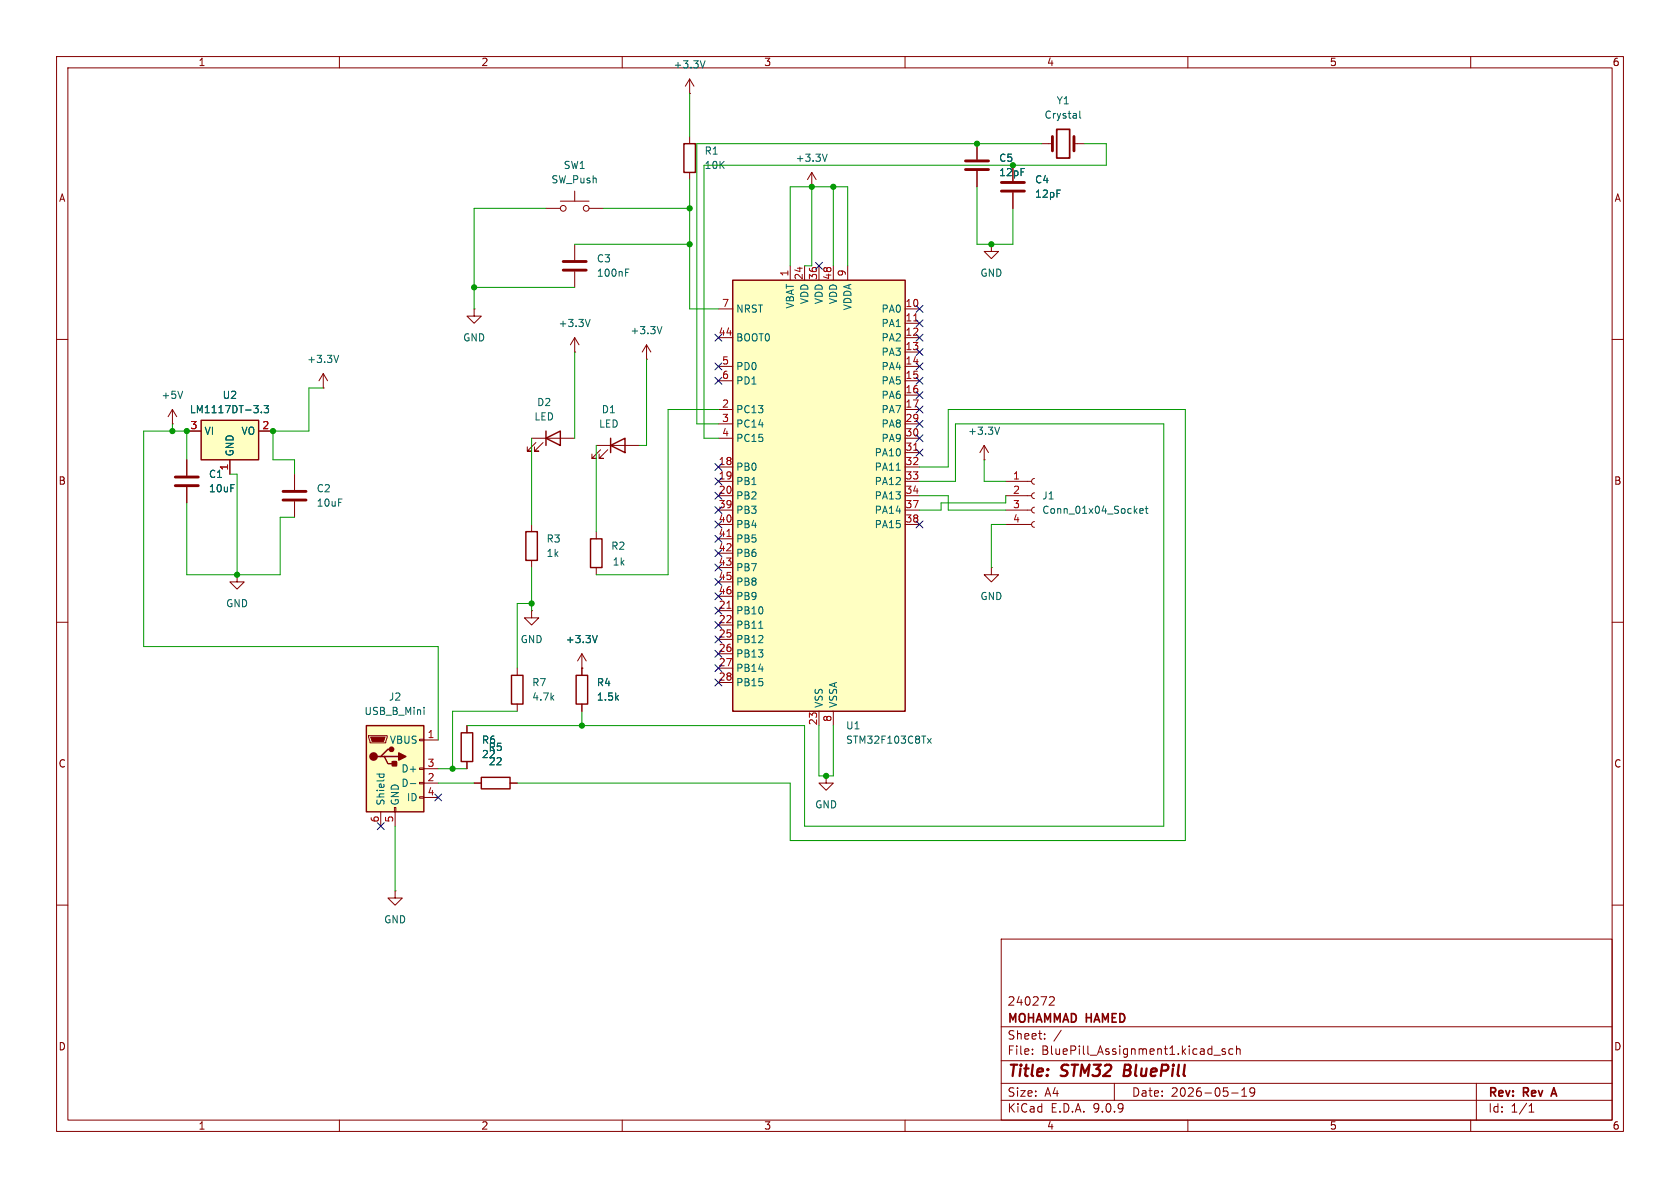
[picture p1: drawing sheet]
<svg xmlns="http://www.w3.org/2000/svg" width="297mm" height="210mm" viewBox="0 0 297 210" stroke-linecap="round" stroke-linejoin="round" font-family="sans-serif">
<g fill="none" stroke="#840000" stroke-width=".18">
<path d="M10 10h277v190h-277zM12 12h273v186h-273zM60 10v2M110 10v2M121.9 16.5h.1M121.9 14l-.7 1.2M121.9 14l.8 1.2M121.9 14v2.5M160 10v2M210 10v2M260 10v2M96.5 36.8h2.6"/>
<path d="M99.1 35.6h5M101.6 33.8v1.8M104.1 36.8h2.6M121.9 24.1v1.3M121.9 30.5v1.3M143.5 33h.1M143.5 30.5l-.8 1.3M143.5 30.5l.8 1.3M143.5 30.5v2.5M172.7 25.4v2.8M172.7 30.2v2.8M184.1 25.4h2"/>
<path d="M189.9 25.4h1.9M83.8 54.6v1.3h1.3l-1.3 1.3-1.3-1.3h1.3M83.8 54.6h.1M101.6 43.2v2.8M101.6 48v2.8M10 60h2M57.1 68.6h.1M57.1 66l-.7 1.3M57.1 66l.8 1.3M57.1 66v2.6M94 77.5h7.6M94.7 78.2l-1.5 1.6h.8h-.8v-.8"/>
<path d="M96 78.2l-1.5 1.6h.7h-.7v-.8M105.4 78.7h7.6M106.2 79.5l-1.6 1.5h.8h-.8v-.7M107.4 79.5l-1.5 1.5h.8h-.8v-.7M114.3 63.5h.1M114.3 61l-.8 1.2M114.3 61l.8 1.2M114.3 61v2.5M174 78.7l-.8 1.3M174 78.7l.8 1.3M174 78.7v2.6M285 60h2"/>
<path d="M52.1 83.8v2.8M52.1 88.6v2.8M94 92.7v1.3M94 99.1v1.2M105.4 94v1.3M174 81.3h.1M177.8 85.1h4.6M177.8 87.6h4.6M177.8 90.2h4.6M177.8 92.7h4.6M182.9 84.6l-.4 .1-.1 .4 .1 .3 .4 .2M182.9 87.1l-.4 .2-.1 .3 .1 .4 .4 .1"/>
<path d="M182.9 89.7l-.4 .1-.1 .4 .1 .3 .4 .2M182.9 92.2l-.4 .2-.1 .3 .1 .4 .4 .1M10 110h2M41.9 101.6v1.3h1.3l-1.3 1.2-1.3-1.2h1.3M41.9 101.6h.1M91.4 118.1v1.3M94 108v1.2h1.2l-1.2 1.3-1.3-1.3h1.3M94 108h.1M102.9 118.1h.1M102.9 115.6l-.8 1.2M102.9 115.6l.7 1.2M102.9 115.6v3.8"/>
<path d="M105.4 100.3v1.3M175.3 100.3v1.3h1.2l-1.2 1.3-1.3-1.3h1.3M175.3 100.3h.1M285 110h2M91.4 124.5v1.2M102.9 124.5v1.2M146 137.2v1.2h1.3l-1.3 1.3-1.2-1.3h1.2M146 137.2h.1M69.8 157.5v1.3h1.3l-1.3 1.2-1.2-1.2h1.2M69.8 157.5h.1M10 160h2M177 166h108v32h-108z"/>
<path d="M185.5 176.3l.6-.1 .2 .1 .1 .3-.9 1.1h.9M285 160h2M60 198v2M110 198v2M160 198v2M177 194.5h108M177 191.5h108M177 187.5h108M177 181.5h108M182.5 186.3v.1M182.5 185.5v.1M184.7 183.6v.1"/>
<path d="M184.7 182.8v.1M187.6 182.1l-1.3 2M197 191.5v3M210 198v2M214.6 186.5h1.1M216.6 185.5l-.4-.1-.2 .2 .1 .2 .5 .2v.3h-.6M217.7 193.2h1.2M218 185.5l-.5-.1-.3 .3v.4l.2 .2h.6M218.6 185.5l.2-.1 .4 .1v.9M218.6 184.9v1.5M219.5 193.8h.9M219.5 192.7l.5-.4v1.5"/>
<path d="M221.8 192.9l-.3 .3h-.3l-.2-.3 .1-.5 .4-.1 .2 .1a.99 .99 0 0 1-.3 1.4h-.3M260 198v2M261 191.5v6.5M270.3 196.6h.9M270.3 195.5l.4-.4v1.5"/>
<circle cx="99.6" cy="36.8" r=".51"/>
<circle cx="103.6" cy="36.8" r=".51"/>
</g>
<path d="M186.8 22.9h2.3v5h-2.3zM274.3 193.4h.8M274.7 192.3l-.5 1.5" fill="none" stroke="#840000" stroke-width=".3"/>
<path d="M198.9 188.2l-.3 2h.8" fill="none" stroke="#840000" stroke-width=".4"/>
<path d="M170.7 28.4h4.1M170.7 30h4.1M186.1 24.1v2.6M189.9 24.1v2.6M99.6 46.2h4M99.6 47.8h4M50 86.9h4.1M50 88.4h4.1" fill="none" stroke="#840000" stroke-width=".51"/>
<path d="M124.6 10.7l-.4 1.3M190.9 19.6v1.1l.2 .2M146.2 27.2l-.4 1.3M110.6 48.2h.4M110.6 47.6h.6M117 57.7l-.4 1.3M59.9 62.8l-.5 1.3M176.7 75.5l-.4 1.3M201.5 90.3l.6-.1-.1-.2-.3-.1-.2 .2 .1 .6h.4M202.5 89.9h.4M202.6 89.5v1.1l.3 .1M105.6 112.3l-.4 1.3" fill="none" stroke="#006464" stroke-width=".18"/>
<path d="M120.9 25.4h2v5.1h-2zM96.5 77.5l2.6-1.3v2.5zM96.5 76.2v2.5M107.9 78.7l2.6-1.2v2.5zM107.9 77.5v2.5M93 94h2v5.1h-2zM104.4 95.3h2v5h-2zM90.4 119.4h2.1v5.1h-2.1zM101.9 119.4h2v5.1h-2z" fill="none" stroke="#840000" stroke-width=".25"/>
<path d="M129.5 49.5h30.5v76.2h-30.5z" fill="#ffffc2"/>
<path d="M129.5 49.5h30.5v76.2h-30.5z" fill="none" stroke="#840000" stroke-width=".25"/>
<g fill="none" stroke="#840000" stroke-width=".18">
<path d="M127 54.6h2.5M127 59.7h2.5M139.7 47v2.5M142.2 47v2.5M144.8 47v2.5M147.3 47v2.5M149.9 47v2.5M160 54.6h2.6M160 59.7h2.6M160 57.2h2.6M127 64.8h2.5M127 67.3h2.5"/>
<path d="M127 72.4h2.5M127 74.9h2.5M127 77.5h2.5M160 64.8h2.6M160 67.3h2.6M160 72.4h2.6M160 74.9h2.6M160 77.5h2.6M160 62.2h2.6M160 69.9h2.6M127 82.6h2.5M127 85.1h2.5"/>
<path d="M127 87.6h2.5M127 90.2h2.5M127 92.7h2.5M127 95.3h2.5M127 97.8h2.5M160 82.6h2.6M160 85.1h2.6M160 87.6h2.6M160 90.2h2.6M160 92.7h2.6M160 80h2.6M127 100.3h2.5"/>
<path d="M127 102.9h2.5M127 105.4h2.5M127 108h2.5M127 110.5h2.5M127 113h2.5M127 115.6h2.5M127 118.1h2.5M127 120.7h2.5M144.8 125.7v2.6M147.3 125.7v2.6"/>
</g>
<path d="M161.5 56.7h.8M161.5 79.6h.8M128.5 94.8h.7M128.5 107.5h.7" fill="none" stroke="#a90000" stroke-width=".18"/>
<path d="M158.4 83.1h.8M134.1 111.1h.8M164 130.5l.6 .9M164.6 130.5l-.6 .9" fill="none" stroke="#006464" stroke-width=".18"/>
<path d="M64.8 128.3h10.1v15.2h-10.1z" fill="#ffffc2"/>
<path d="M64.8 128.3h10.1v15.2h-10.1zM67.3 133.7h.6l.7 1.3h1.2M67.9 133.7h2.6M69.2 132.5h-.6l-1.3 1.2h-.6M81.5 129.5h2.1v5.1h-2.1z" fill="none" stroke="#840000" stroke-width=".25"/>
<g fill="none" stroke="#840000" stroke-width=".18">
<path d="M175.3 43.2v1.3h1.2l-1.2 1.2-1.3-1.2h1.3M175.3 43.2h.1M33 81.3v2.8M33 86.1v2.8M65.2 130h3.3v.3l-.3 1h-2.8zM74.2 130.7h.7v.2h-.7zM74.2 135.8h.7v.2h-.7zM74.2 138.3h.7v.3h-.7zM74.9 130.8h2.6M74.9 135.9h2.6M74.9 138.4h2.6M82.5 128.3v1.2"/>
<path d="M82.5 134.6v1.3M67.3 143.5v2.6M69.7 142.7h.3v.8h-.3zM69.8 143.5v2.6M74.2 140.8h.7v.3h-.7zM74.9 141h2.6"/>
</g>
<path d="M65.5 130.3h2.6l-.3 .8h-2z" fill="#840000" stroke="#840000" stroke-width=".18"/>
<g fill="#840000" stroke="#840000" stroke-width=".25">
<path d="M69.3 134.6h.8v.8h-.8z"/>
<path d="M70.5 133.1l1.3 .6-1.3 .7z"/>
<circle cx="66" cy="133.7" r=".63"/>
<circle cx="69.2" cy="132.5" r=".38"/>
</g>
<path d="M66.6 136.8h1.3M67.1 136.8l-.1 .4M67.8 136.8l.1 .4M72.5 138.5h1M75 125v.2M75 125.5v.8" fill="none" stroke="#006464" stroke-width=".18"/>
<path d="M31 84.3h4.1M31 85.9h4.1" fill="none" stroke="#840000" stroke-width=".51"/>
<path d="M35.6 74.3h10.1v7h-10.1z" fill="#ffffc2"/>
<path d="M35.6 74.3h10.1v7h-10.1zM85.1 137.4h5.1v2h-5.1z" fill="none" stroke="#840000" stroke-width=".25"/>
<g fill="none" stroke="#840000" stroke-width=".18">
<path d="M172.7 25.4v2.8M172.7 30.2v2.8M179.1 29.2v2.8M179.1 34v2.8M101.6 59.7l-.8 1.3M101.6 59.7l.8 1.3M101.6 59.7v2.5M30.5 74.9h.1M30.5 72.4l-.8 1.3M30.5 72.4l.7 1.3M30.5 72.4v2.5M33 76.2h2.6"/>
<path d="M45.7 76.2h2.6M101.6 62.2h.1M33 81.3v2.8M33 86.1v2.8M40.6 81.3v2.5M102.9 118.1h.1M102.9 118.1v1.3M82.5 128.3v1.2M82.5 134.6v1.3M83.8 138.4h1.3M90.2 138.4h1.2M102.9 124.5v1.2"/>
</g>
<path d="M104.3 56.5l-.4 1.2M32.3 69.2l-.4 1.2M46.2 72.8v.2M46.7 71.7h.8l-.4 .5 .3 .1v.5l-.2 .2-.5-.2M105.6 112.3l-.4 1.3" fill="none" stroke="#006464" stroke-width=".18"/>
<path d="M177 32.3h4.1M177 33.8h4.1" fill="none" stroke="#840000" stroke-width=".51"/>
<g fill="none" stroke="#009600" stroke-width=".18">
<path d="M121.9 16.5v7.6M96.5 36.8h-12.7v17.8M106.7 36.8h15.2M121.9 31.8v22.8h5.1M143.5 33v14h-1.3M147.3 33v14M172.7 33v10.2h6.4v-6.4M184.1 25.4h-60.9v49.5h3.8M191.8 25.4h3.8v3.8h-71.1v48.3h2.5M83.8 50.8h17.8M101.6 43.2h20.3M139.7 47v-14h10.2v14"/>
<path d="M30.5 74.9v1.3M57.1 68.6h-2.5v7.6h-6.3v5.1h3.8v2.5M94 77.5v15.2M101.6 62.2v15.3M105.4 78.7v15.3M114.3 63.5v15.2h-1.3M127 72.4h-8.9v29.2h-12.7M33 81.3v-5.1h-7.6v38.1h52.1v16.5M33 88.9v12.7h16.5v-10.2h2.6M40.6 83.8h1.3v17.8M162.6 82.6h5v-10.2h41.9v76.2h-69.8v-10.2h-48.3M162.6 87.6h5v2.6h10.2"/>
<path d="M162.6 85.1h6.3v-10.2h36.8v71.2h-63.5v-17.8h-59.7M174 81.3v3.8h3.8M177.8 87.6v1.3h-11.4v1.3h-3.8M177.8 92.7h-2.5v7.6M94 100.3v7.7M94 106.7h-2.6v11.4M77.5 138.4h6.3M77.5 135.9h5M91.4 125.7h-11.4v10.2M102.9 125.7v2.6M144.8 128.3v8.9h2.5v-8.9M69.8 146.1v11.4"/>
</g>
<g fill="none" stroke="#000084" stroke-width=".18">
<path d="M126.4 59.1l1.2 1.2M127.6 59.1l-1.2 1.2M144.2 46.4l1.2 1.2M145.4 46.4l-1.2 1.2M162 54l1.2 1.2M162 59.1l1.2 1.2M162 56.5l1.2 1.3M163.2 54l-1.2 1.2M163.2 59.1l-1.2 1.2M163.2 56.5l-1.2 1.3M126.4 64.2l1.2 1.2M126.4 66.7l1.2 1.2"/>
<path d="M127.6 64.2l-1.2 1.2M127.6 66.7l-1.2 1.2M162 69.2l1.2 1.3M162 74.3l1.2 1.2M162 76.9l1.2 1.2M162 61.6l1.2 1.2M162 64.2l1.2 1.2M162 66.7l1.2 1.2M162 79.4l1.2 1.2M162 71.8l1.2 1.2M163.2 69.2l-1.2 1.3M163.2 74.3l-1.2 1.2"/>
<path d="M163.2 64.2l-1.2 1.2M163.2 76.9l-1.2 1.2M163.2 79.4l-1.2 1.2M163.2 61.6l-1.2 1.2M163.2 66.7l-1.2 1.2M163.2 71.8l-1.2 1.2M126.4 99.7l1.2 1.2M126.4 81.9l1.2 1.3M126.4 87l1.2 1.2M126.4 89.6l1.2 1.2M126.4 97.2l1.2 1.2M126.4 94.6l1.2 1.3"/>
<path d="M126.4 84.5l1.2 1.2M126.4 92.1l1.2 1.2M127.6 99.7l-1.2 1.2M127.6 81.9l-1.2 1.3M127.6 87l-1.2 1.2M127.6 89.6l-1.2 1.2M127.6 94.6l-1.2 1.3M127.6 97.2l-1.2 1.2M127.6 84.5l-1.2 1.2M127.6 92.1l-1.2 1.2M162 92.1l1.2 1.2M163.2 92.1l-1.2 1.2"/>
<path d="M126.4 117.5l1.2 1.2M126.4 109.9l1.2 1.2M126.4 115l1.2 1.2M126.4 112.4l1.2 1.2M126.4 104.8l1.2 1.2M126.4 102.3l1.2 1.2M126.4 107.3l1.2 1.3M127.6 109.9l-1.2 1.2M127.6 117.5l-1.2 1.2M127.6 115l-1.2 1.2M127.6 112.4l-1.2 1.2M127.6 102.3l-1.2 1.2"/>
<path d="M127.6 104.8l-1.2 1.2M127.6 107.3l-1.2 1.3M126.4 120l1.2 1.3M127.6 120l-1.2 1.3M66.7 145.4l1.2 1.3M67.9 145.4l-1.2 1.3M76.9 140.4l1.2 1.2M78.1 140.4l-1.2 1.2"/>
</g>
<g fill="#009600" stroke="#009600" stroke-width=".18">
<circle cx="80" cy="135.9" r=".46"/>
<circle cx="33" cy="76.2" r=".46"/>
<circle cx="48.3" cy="76.2" r=".46"/>
<circle cx="30.5" cy="76.2" r=".46"/>
<circle cx="41.9" cy="101.6" r=".46"/>
<circle cx="121.9" cy="43.2" r=".46"/>
<circle cx="121.9" cy="36.8" r=".46"/>
<circle cx="83.8" cy="50.8" r=".46"/>
<circle cx="146" cy="137.2" r=".46"/>
<circle cx="102.9" cy="128.3" r=".46"/>
<circle cx="94" cy="106.7" r=".46"/>
<circle cx="147.3" cy="33" r=".46"/>
<circle cx="143.5" cy="33" r=".46"/>
<circle cx="172.7" cy="25.4" r=".46"/>
<circle cx="179.1" cy="29.2" r=".46"/>
<circle cx="175.3" cy="43.2" r=".46"/>
</g>
<g font-size="2.8" fill="#840000">
<text x="178" y="190.9">Title:</text>
<text x="187.7" y="190.9">STM32</text>
<text x="199.5" y="190.9">BluePill</text>
</g>
<g font-size="2.1" fill="#840000">
<text x="178" y="178">240272</text>
<text x="178" y="184">Sheet:</text>
<text x="178" y="181.2">MOHAMMAD HAMED</text>
<text x="178" y="186.7">File:</text>
<text x="184.1" y="186.7">BluePill_Assignment1.kicad_sch</text>
<text x="178" y="196.9">KiCad</text>
<text x="178" y="194.1">Size:</text>
<text x="184.7" y="194.1">A4</text>
<text x="185.7" y="196.9">E.D.A.</text>
<text x="193.3" y="196.9">9.0.9</text>
<text x="200" y="194.1">Date:</text>
<text x="207" y="194.1">2026-05-19</text>
<text x="263" y="194.3">Rev:</text>
<text x="263" y="196.9">Id:</text>
<text x="267.1" y="196.9">1/1</text>
<text x="269.4" y="194.3">Rev</text>
<text x="275.1" y="194.3">A</text>
</g>
<g font-size="1.8" fill="#840000">
<text x="35" y="11.9">1</text>
<text x="85" y="11.9">2</text>
<text x="135" y="11.9">3</text>
<text x="185" y="11.9">4</text>
<text x="235" y="11.9">5</text>
<text x="285" y="11.9">6</text>
<text x="10.3" y="35.9">A</text>
<text x="285.3" y="35.9">A</text>
<text x="10.3" y="85.9">B</text>
<text x="285.3" y="85.9">B</text>
<text x="10.3" y="135.9">C</text>
<text x="285.3" y="135.9">C</text>
<text x="10.3" y="185.9">D</text>
<text x="285.3" y="185.9">D</text>
<text x="35" y="199.9">1</text>
<text x="85" y="199.9">2</text>
<text x="135" y="199.9">3</text>
<text x="185" y="199.9">4</text>
<text x="235" y="199.9">5</text>
<text x="285" y="199.9">6</text>
</g>
<g font-size="1.8" fill="#006464">
<text x="119" y="12.3">+3.3V</text>
<text x="184.6" y="21.2">Crystal</text>
<text x="186.7" y="18.6">Y1</text>
<text x="124.5" y="27.5">R1</text>
<text x="140.6" y="28.8">+3.3V</text>
<text x="176.5" y="28.8">C5</text>
<text x="97.4" y="32.6">SW_Push</text>
<text x="99.6" y="30.1">SW1</text>
<text x="124.5" y="30.1">10K</text>
<text x="176.5" y="31.3">12pF</text>
<text x="182.9" y="32.6">C4</text>
<text x="182.9" y="35.2">12pF</text>
<text x="105.4" y="46.6">C3</text>
<text x="105.4" y="49.1">100nF</text>
<text x="143.1" y="53.9" transform="rotate(-90 143.1 53.9)">VDD</text>
<text x="145.6" y="53.9" transform="rotate(-90 145.6 53.9)">VDD</text>
<text x="148.2" y="53.9" transform="rotate(-90 148.2 53.9)">VDD</text>
<text x="173.2" y="49.1">GND</text>
<text x="98.7" y="58">+3.3V</text>
<text x="111.4" y="59.3">+3.3V</text>
<text x="130" y="55.5">NRST</text>
<text x="140.6" y="54.7" transform="rotate(-90 140.6 54.7)">VBAT</text>
<text x="150.7" y="55" transform="rotate(-90 150.7 55)">VDDA</text>
<text x="155.7" y="55.5">PA0</text>
<text x="155.7" y="58">PA1</text>
<text x="54.2" y="64.4">+3.3V</text>
<text x="81.8" y="60.6">GND</text>
<text x="130" y="60.6">BOOT0</text>
<text x="130" y="65.6">PD0</text>
<text x="155.7" y="60.6">PA2</text>
<text x="155.7" y="63.1">PA3</text>
<text x="155.7" y="65.6">PA4</text>
<text x="28.4" y="70.7">+5V</text>
<text x="39.3" y="70.7">U2</text>
<text x="94.9" y="72">D2</text>
<text x="130" y="68.2">PD1</text>
<text x="155.7" y="68.2">PA5</text>
<text x="155.7" y="70.7">PA6</text>
<text x="33.5" y="73.3">LM1117DT-3.3</text>
<text x="36.1" y="77.1">VI</text>
<text x="42.6" y="77.1">VO</text>
<text x="94.4" y="74.5">LED</text>
<text x="105.8" y="75.8">LED</text>
<text x="106.3" y="73.3">D1</text>
<text x="130" y="73.3">PC13</text>
<text x="130" y="75.8">PC14</text>
<text x="155.7" y="73.3">PA7</text>
<text x="155.7" y="75.8">PA8</text>
<text x="171" y="77.1">+3.3V</text>
<text x="41.5" y="80.8" transform="rotate(-90 41.5 80.8)">GND</text>
<text x="130" y="78.3">PC15</text>
<text x="130" y="83.4">PB0</text>
<text x="154.5" y="80.9">PA10</text>
<text x="154.5" y="83.4">PA11</text>
<text x="155.7" y="78.3">PA9</text>
<text x="36.8" y="84.7">C1</text>
<text x="36.8" y="87.2">10uF</text>
<text x="55.9" y="87.2">C2</text>
<text x="55.9" y="89.8">10uF</text>
<text x="130" y="86">PB1</text>
<text x="130" y="88.5">PB2</text>
<text x="154.5" y="86">PA12</text>
<text x="154.5" y="88.5">PA13</text>
<text x="184.2" y="88.5">J1</text>
<text x="130" y="91">PB3</text>
<text x="130" y="93.6">PB4</text>
<text x="154.5" y="91">PA14</text>
<text x="154.5" y="93.6">PA15</text>
<text x="184.2" y="91">Conn_01x04_Socket</text>
<text x="96.5" y="96.1">R3</text>
<text x="96.5" y="98.7">1k</text>
<text x="108" y="97.4">R2</text>
<text x="108.2" y="100.2">1k</text>
<text x="130" y="96.1">PB5</text>
<text x="130" y="98.7">PB6</text>
<text x="130" y="101.2">PB7</text>
<text x="39.9" y="107.5">GND</text>
<text x="130" y="103.7">PB8</text>
<text x="130" y="106.3">PB9</text>
<text x="173.2" y="106.3">GND</text>
<text x="91.9" y="113.9">GND</text>
<text x="99.9" y="113.9">+3.3V</text>
<text x="130" y="108.8">PB10</text>
<text x="130" y="111.4">PB11</text>
<text x="130" y="113.9">PB12</text>
<text x="130" y="116.4">PB13</text>
<text x="130" y="119">PB14</text>
<text x="68.7" y="124.1">J2</text>
<text x="94" y="121.5">R7</text>
<text x="94" y="124.1">4.7k</text>
<text x="105.4" y="121.5">R4</text>
<text x="105.4" y="124.1">1.5k</text>
<text x="130" y="121.5">PB15</text>
<text x="145.6" y="125.2" transform="rotate(-90 145.6 125.2)">VSS</text>
<text x="148.2" y="125.2" transform="rotate(-90 148.2 125.2)">VSSA</text>
<text x="64.3" y="126.6">USB_B_Mini</text>
<text x="68.8" y="131.7">VBUS</text>
<text x="85.1" y="131.7">R6</text>
<text x="149.5" y="129.1">U1</text>
<text x="149.5" y="131.7">STM32F103C8Tx</text>
<text x="70.9" y="136.8">D+</text>
<text x="85.1" y="134.2">22</text>
<text x="86.3" y="132.9">R5</text>
<text x="86.3" y="135.5">22</text>
<text x="68.2" y="142.5" transform="rotate(-90 68.2 142.5)">Shield</text>
<text x="70.7" y="142.5" transform="rotate(-90 70.7 142.5)">GND</text>
<text x="70.9" y="139.3">D-</text>
<text x="71.8" y="141.8">ID</text>
<text x="144" y="143.1">GND</text>
<text x="67.8" y="163.4">GND</text>
</g>
<g font-size="1.8" fill="#a90000">
<text x="139.4" y="49" transform="rotate(-90 139.4 49)">1</text>
<text x="142" y="49.6" transform="rotate(-90 142 49.6)">24</text>
<text x="144.5" y="49.6" transform="rotate(-90 144.5 49.6)">36</text>
<text x="147.1" y="49.6" transform="rotate(-90 147.1 49.6)">48</text>
<text x="149.6" y="49" transform="rotate(-90 149.6 49)">9</text>
<text x="127" y="59.4">44</text>
<text x="127.6" y="54.4">7</text>
<text x="160" y="54.4">10</text>
<text x="160" y="56.9">11</text>
<text x="160" y="59.4">12</text>
<text x="127.6" y="64.5">5</text>
<text x="160" y="62">13</text>
<text x="160" y="64.5">14</text>
<text x="127.6" y="67.1">6</text>
<text x="160" y="67.1">15</text>
<text x="160" y="69.6">16</text>
<text x="33.6" y="75.9">3</text>
<text x="46.3" y="75.9">2</text>
<text x="127.6" y="72.1">2</text>
<text x="127.6" y="74.7">3</text>
<text x="127.6" y="77.2">4</text>
<text x="160" y="72.1">17</text>
<text x="160" y="74.7">29</text>
<text x="160" y="77.2">30</text>
<text x="40.4" y="83.3" transform="rotate(-90 40.4 83.3)">1</text>
<text x="127" y="82.3">18</text>
<text x="160" y="79.8">31</text>
<text x="160" y="82.3">32</text>
<text x="127" y="84.8">19</text>
<text x="127" y="87.4">20</text>
<text x="127" y="89.9">39</text>
<text x="160" y="84.8">33</text>
<text x="160" y="87.4">34</text>
<text x="160" y="89.9">37</text>
<text x="179" y="84.8">1</text>
<text x="179" y="87.4">2</text>
<text x="179" y="89.9">3</text>
<text x="127" y="92.5">40</text>
<text x="127" y="95">41</text>
<text x="160" y="92.5">38</text>
<text x="179" y="92.5">4</text>
<text x="127" y="97.5">42</text>
<text x="127" y="100.1">43</text>
<text x="127" y="102.6">45</text>
<text x="127" y="105.2">46</text>
<text x="127" y="107.7">21</text>
<text x="127" y="110.2">22</text>
<text x="127" y="112.8">25</text>
<text x="127" y="115.3">26</text>
<text x="127" y="117.9">27</text>
<text x="127" y="120.4">28</text>
<text x="75.5" y="130.6">1</text>
<text x="144.5" y="128.3" transform="rotate(-90 144.5 128.3)">23</text>
<text x="147.1" y="127.7" transform="rotate(-90 147.1 127.7)">8</text>
<text x="75.5" y="135.6">3</text>
<text x="75.5" y="138.2">2</text>
<text x="75.5" y="140.7">4</text>
<text x="67.1" y="145.5" transform="rotate(-90 67.1 145.5)">6</text>
<text x="69.6" y="145.5" transform="rotate(-90 69.6 145.5)">5</text>
</g>
</svg>
